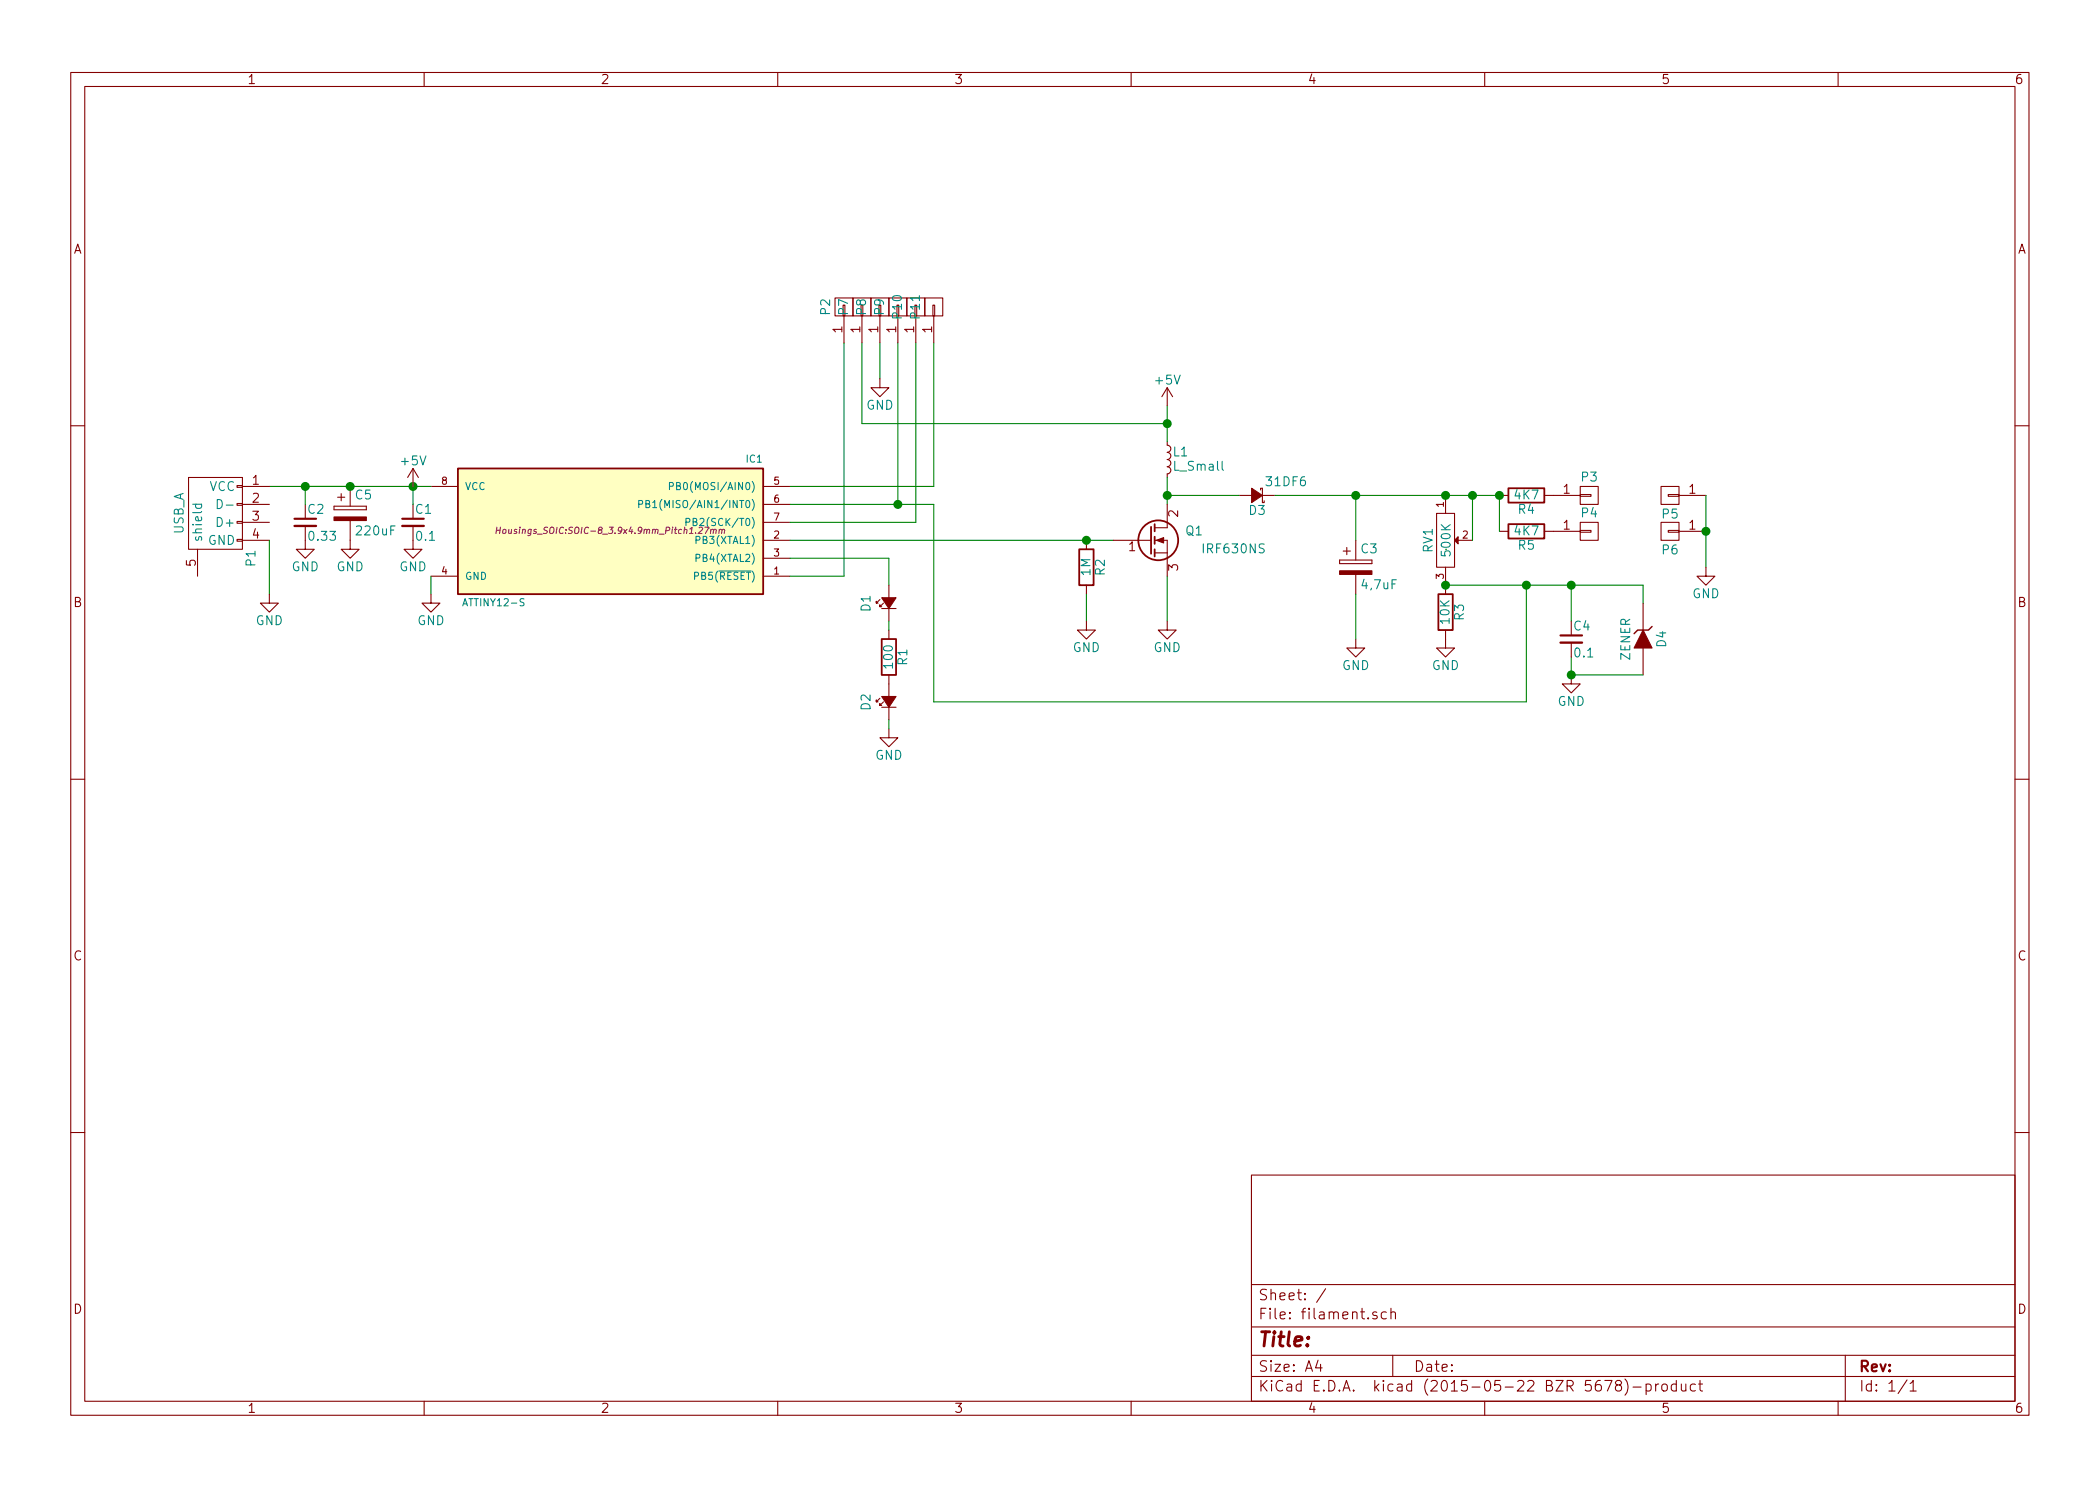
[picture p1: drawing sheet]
<svg xmlns="http://www.w3.org/2000/svg" width="297mm" height="210mm" viewBox="0 0 297 210" stroke-linecap="round" stroke-linejoin="round" font-family="sans-serif">
<g fill="none" stroke="#840000" stroke-width=".15">
<path d="M10 10.3h277v189.9h-277zM12 12.2h273v186.1h-273zM60 10.3v1.9M110 10.3v1.9M160 10.3v1.9M210 10.3v1.9M260 10.3v1.9M118.1 42.2h2.5v2.5h-2.5zM119.4 44.7v3.8M120.6 42.2h2.6v2.5h-2.6zM121.9 44.7v3.8M123.2 42.2h2.5v2.5h-2.5z"/>
<path d="M124.5 53.6v1.3h1.2l-1.2 1.2-1.3-1.2h1.3M124.5 44.7v3.8M125.7 42.2h2.6v2.5h-2.6zM127 44.7v3.8M128.3 42.2h2.5v2.5h-2.5zM129.5 44.7v3.8M130.8 42.2h2.5v2.5h-2.5zM132 43.2h.2v1.5h-.2zM132.1 44.7v3.8M165.1 54.9v2.5M165.1 54.9l-.8 1.2M165.1 54.9l.8 1.2"/>
<path d="M10 60.2h2M26.7 67.6h7.6v10.1h-7.6zM27.9 77.7v3.8M33.5 68.7h.8v.3h-.8zM33.5 71.2h.8v.3h-.8zM33.5 73.8h.8v.2h-.8zM33.5 76.3h.8v.3h-.8zM34.3 76.4h3.8M34.3 68.8h3.8M34.3 71.4h3.8M34.3 73.9h3.8M43.2 74.4v3.3h1.2l-1.2 1.3-1.3-1.3h1.3"/>
<path d="M47.2 71.6v.5zM47.2 72.1h4.6zM47.2 71.6h4.6zM47.8 70.4h1zM48.3 69.8v1.1zM49.5 73.7v4h1.3l-1.3 1.3-1.2-1.3h1.2M49.5 68.8v2.8M51.8 71.6v.5zM58.4 74.4v3.3h1.3l-1.3 1.3-1.3-1.3h1.3M58.4 66.3v2.5M58.4 66.3l-.7 1.3M58.4 66.3l.8 1.3"/>
<path d="M61 68.8h3.8M107.9 76.4h3.9M107.9 79h3.9M107.9 68.8h3.9M107.9 71.4h3.9M107.9 73.9h3.9M153.7 76.4v1.3M157.5 76.4h5.3M163.3 76.4h1.8v5.1M163.3 78.2h1.8M165.1 62.5v.5a.51 .51 0 0 1 .5 .5 .51 .51 0 0 1-.5 .5 .51 .51 0 0 1 .5 .5 .51 .51 0 0 1-.5 .5 .51 .51 0 0 1 .5 .5 .51 .51 0 0 1-.5 .5 .51 .51 0 0 1 .5 .5 .51 .51 0 0 1-.5 .6v.5M165.1 71.4v3.3h-1.8"/>
<path d="M175.3 70.1h1.7M178.3 69.3v-.2h.3v2h.2v-.2M178.6 70.1h1.7M189.5 79.2v.6zM189.5 79.8h4.6zM189.5 79.2h4.6zM190 78h1zM190.5 77.5v1zM191.8 76.4v2.8M194.1 79.2v.6zM203.2 72.6h2.5v7.7h-2.5zM204.5 70.1v2.5"/>
<path d="M206.2 76.4h2.1M212.1 70.1h1.3M212.1 75.2h1.3M218.4 70.1h5.1M218.4 75.2h5.1M223.5 70h1.5v.2h-1.5zM223.5 68.8h2.6v2.6h-2.6zM223.5 75.1h1.5v.2h-1.5zM223.5 73.9h2.6v2.5h-2.6zM234.9 68.8h2.6v2.6h-2.6zM234.9 73.9h2.6v2.5h-2.6zM236 70h1.5v.2h-1.5z"/>
<path d="M236 75.1h1.5v.2h-1.5zM237.5 70.1h3.8M237.5 75.2h3.8M285 60.2h2M38.1 84.1v1.2h1.3l-1.3 1.3-1.3-1.3h1.3M61 84.1v1.2h1.2l-1.2 1.3-1.3-1.3h1.3M61 81.5h3.8M107.9 81.5h3.9M124.5 84.8l-.5 .5v-.2v.2h.2M124.5 98.8l-.5 .5v-.2v.2h.2M124.7 86.1h2M125 85.3l-.5 .5v-.2v.2h.2"/>
<path d="M125 99.3l-.5 .5v-.2v.2h.2M125.7 82.8v1.8M125.7 86.1v1.8M125.7 89.1v1.3M125.7 95.5v3M153.7 87.9v1.2h1.2l-1.2 1.3-1.3-1.3h1.3M153.7 82.8v1.3M165.1 87.9v1.2h1.3l-1.3 1.3-1.3-1.3h1.3M191.8 90.4v1.3h1.2l-1.2 1.3-1.3-1.3h1.3M191.8 81.3v2.8M204.5 89.1v2.6h1.2l-1.2 1.3-1.3-1.3h1.3M204.5 80.3v3.8"/>
<path d="M222.2 95.5v1.3h1.3l-1.3 1.2-1.2-1.2h1.2M222.2 90.9v2.1M232.4 85.3v3.8M232.4 91.7v3.8M241.3 80.3v1.2h1.3l-1.3 1.3-1.3-1.3h1.3M10 110.3h2M124.7 100.1h2M125.7 103.1v1.3h1.3l-1.3 1.3-1.2-1.3h1.2M125.7 100.1v1.7M285 110.3h2M10 160.2h2M177 166.3h108v32h-108z"/>
<path d="M285 160.2h2M60 198.3v1.9M110 198.3v1.9M160 198.3v1.9M177 194.8h108M177 191.8h108M177 187.8h108M177 181.8h108M186.4 192.5l-.3 1h.9M186.8 193v1M187.5 182.3l-1.3 2M194.7 185.7a.37 .37 0 0 0-.5 .1v.1a.54 .54 0 0 0 .5 .3l.1 .1-.1 .2-.1 .1-.4-.1"/>
<path d="M196.1 185.7l-.4-.1-.3 .3 .1 .6 .2 .1 .4-.1M196.7 185.7a.38 .38 0 0 1 .7 .1v.8M196.7 185.1v1.5M197 191.8v3M210 198.3v1.9M227 195.3h1l-.6 1.5M228.8 196l-.3-.3 .1-.2 .2-.2 .4 .1 .2 .2-.1 .2-.2 .2h-.3a.48 .48 0 0 0-.2 .7l.2 .1h.3l.2-.1a.48 .48 0 0 0-.2-.7M229.8 195.1a1.71 1.71 0 0 1 0 2.3M231 196.3h1.1M232.8 195.9a.48 .48 0 0 1 .7 .1l.1 .1-.1 .6a.48 .48 0 0 1-.7 0M232.8 195.8v1.5M234.2 195.8v1"/>
<path d="M234.6 195.8l-.3 .1-.1 .2M235.1 196a.41 .41 0 0 1 .7 .1v.4a.41 .41 0 0 1-.4 .3 .41 .41 0 0 1-.3-.3zM237.1 195.9l-.4-.1-.3 .3 .1 .6 .2 .1 .4-.1M237.1 195.3v1.5M237.8 195.8l.1 .9a.4 .4 0 0 0 .6 0M238.5 195.8v1M239.8 195.9l-.4-.1-.3 .3 .1 .6 .2 .1 .4-.1M240.3 195.8h.5M240.5 195.3v1.3l.2 .2h.1M260 198.3v1.9M261 191.8v6.5M269.7 195.2l-1.2 2"/>
<path d="M270.2 195.8l.4-.5v1.5M270.2 196.8h.8"/>
</g>
<path d="M64.8 66.3h43.1v17.8h-43.1z" fill="#ffffc2" stroke="#ffffc2" stroke-width=".14"/>
<g fill="none" stroke="#840000" stroke-width=".25">
<path d="M64.8 66.3h43.1v17.8h-43.1zM152.7 77.7h2v5.1h-2zM162.8 74.5v3.9M163.3 74.2v1M163.3 75.9v1.1M163.3 77.7v1M213.4 69.1h5v2h-5zM213.4 74.2h5v2h-5zM124.7 90.4h2v5.1h-2zM203.5 84.1h2v5h-2z"/>
<circle cx="163.8" cy="76.4" r="2.82"/>
</g>
<path d="M27.3 71.3h1.2M27.7 71.3v.4l.2 .2 .5-.1 .1-.1-.1-.4M30.7 70.7a.66 .66 0 0 1 .7 .4 .66 .66 0 0 1-.2 .8l-.5 .1zM32 71.5h1M90.3 71.3h.5l.1-.2-.1-.2-.5-.1v1M91.4 71.3l.4-.1v-.3l-.4-.1v1h.3l.2-.3-.2-.2M94.7 68.8h.5v-.2v-.3h-.5v1M97 73.9l.5-.1 .1-.1-.1-.3-.5-.1v1.1M101.7 80.8h4.5" fill="none" stroke="#008484" stroke-width=".15"/>
<path d="M70.2 75h.5M70.3 74.6l-.1 .9M70.8 74.6l-.1 .9M71.2 75l.1-.1 .3 .1v.3l-.1 .2h-.4zM100.6 75l.3-.1v.6M100.6 74.9l-.1 .6M100.9 75l.2-.1h.2l-.1 .6M101.8 75l.3-.1v.6M101.8 74.9l-.1 .6M102.1 75l.2-.1h.2l-.1 .6" fill="none" stroke="#840084" stroke-width=".15"/>
<g fill="none" stroke="#008400" stroke-width=".15">
<path d="M119.4 48.5v33h-7.6M121.9 48.5v11.4h43.2M124.5 48.5v5.1M127 48.5v22.9M129.5 48.5v25.4h-17.7M132.1 48.5v20.3h-20.3M165.1 57.4v5.1M38.1 68.8h22.9M38.1 76.4v7.7M43.2 68.8v2.6M58.4 68.8v2.6M111.8 76.4h45.7"/>
<path d="M111.8 71.4h20.3v27.9h83.8v-16.5M111.8 79h13.9v3.8M165.1 67.6v3.8M165.1 70.1h10.2M180.3 70.1h31.8v5.1M191.8 70.1v6.3M208.3 70.1v6.3M241.3 70.1v10.2M61 81.5v2.6M125.7 87.9v1.2M153.7 84.1v3.8M165.1 81.5v6.4"/>
<path d="M191.8 84.1v6.3M204.5 82.8h27.9v2.5M222.2 82.8v5.1M222.2 93v2.5h10.2M125.7 101.8v1.3"/>
</g>
<g fill="#008400" stroke="#008400" stroke-width=".25">
<circle cx="153.7" cy="76.4" r=".51"/>
<circle cx="58.4" cy="68.8" r=".51"/>
<circle cx="165.1" cy="70.1" r=".51"/>
<circle cx="191.8" cy="70.1" r=".51"/>
<circle cx="215.9" cy="82.8" r=".51"/>
<circle cx="204.5" cy="70.1" r=".51"/>
<circle cx="241.3" cy="75.2" r=".51"/>
<circle cx="127" cy="71.4" r=".51"/>
<circle cx="43.2" cy="68.8" r=".51"/>
<circle cx="212.1" cy="70.1" r=".51"/>
<circle cx="222.3" cy="95.5" r=".51"/>
<circle cx="222.3" cy="82.8" r=".51"/>
<circle cx="208.3" cy="70.1" r=".51"/>
<circle cx="204.5" cy="82.8" r=".51"/>
<circle cx="165.1" cy="59.9" r=".51"/>
<circle cx="49.5" cy="68.8" r=".51"/>
</g>
<path d="M41.7 74.4h3M56.9 74.4h3M220.7 90.9h3.1" fill="none" stroke="#840000" stroke-width=".33"/>
<path d="M41.7 73.4h3M56.9 73.4h3M220.7 89.9h3.1" fill="none" stroke="#840000" stroke-width=".3"/>
<g fill="#840000" stroke="#840000" stroke-width=".15">
<path d="M177 69.1l1.6 1-1.6 1z"/>
<path d="M189.5 80.8h4.6v.5h-4.6z"/>
<path d="M205.7 76.4l.5-.5v1.1z"/>
<path d="M124.7 84.6h2l-1 1.5z"/>
<path d="M124.7 98.5h2l-1 1.6z"/>
<path d="M232.4 89.1l1.3 2.6h-2.6z"/>
<path d="M163.6 76.4l1-.3v.7z"/>
<path d="M47.2 73.1h4.6v.6h-4.6z"/>
</g>
<path d="M233.7 88.6l-.5 .5h-1.6l-.5 .6" fill="none" stroke="#840000" stroke-width=".2"/>
<text font-size="2.8" fill="#840000" x="178" y="190.5">Title:</text>
<g font-size="2.1" fill="#840000">
<text x="178" y="184">Sheet: /</text>
<text x="178" y="186.7">File: filament.sch</text>
<text x="178" y="196.9">KiCad E.D.A. kicad (2015-05-22 BZR 5678)-product</text>
<text x="178" y="194.1">Size: A4</text>
<text x="200" y="194.1">Date:</text>
<text x="263" y="194.1">Rev:</text>
<text x="263" y="196.9">Id: 1/1</text>
</g>
<g font-size="1.8" fill="#840000">
<text x="35" y="11.9">1</text>
<text x="85" y="11.9">2</text>
<text x="135" y="11.9">3</text>
<text x="185" y="11.9">4</text>
<text x="235" y="11.9">5</text>
<text x="285" y="11.9">6</text>
<text x="10.4" y="35.9">A</text>
<text x="285.4" y="35.9">A</text>
<text x="119.1" y="47.1" transform="rotate(-90 119.1 47.1)">1</text>
<text x="121.7" y="47.1" transform="rotate(-90 121.7 47.1)">1</text>
<text x="124.2" y="47.1" transform="rotate(-90 124.2 47.1)">1</text>
<text x="126.7" y="47.1" transform="rotate(-90 126.7 47.1)">1</text>
<text x="129.3" y="47.1" transform="rotate(-90 129.3 47.1)">1</text>
<text x="131.8" y="47.1" transform="rotate(-90 131.8 47.1)">1</text>
<text x="35.7" y="68.6">1</text>
<text x="35.7" y="71.1">2</text>
<text x="221.1" y="69.8">1</text>
<text x="238.9" y="69.8">1</text>
<text x="35.7" y="73.7">3</text>
<text x="35.7" y="76.2">4</text>
<text x="159.7" y="78">1</text>
<text x="166.6" y="73.1" transform="rotate(-90 166.6 73.1)">2</text>
<text x="221.1" y="74.9">1</text>
<text x="238.9" y="74.9">1</text>
<text x="27.7" y="80.1" transform="rotate(-90 27.7 80.1)">5</text>
<text x="166.6" y="80.7" transform="rotate(-90 166.6 80.7)">3</text>
<text x="10.4" y="85.9">B</text>
<text x="285.4" y="85.9">B</text>
<text x="10.4" y="135.9">C</text>
<text x="285.4" y="135.9">C</text>
<text x="10.4" y="185.9">D</text>
<text x="285.4" y="185.9">D</text>
<text x="35" y="199.9">1</text>
<text x="85" y="199.9">2</text>
<text x="135" y="199.9">3</text>
<text x="185" y="199.9">4</text>
<text x="235" y="199.9">5</text>
<text x="285" y="199.9">6</text>
</g>
<g font-size="1.8" fill="#008484">
<text x="117.4" y="44.5" transform="rotate(-90 117.4 44.5)">P2</text>
<text x="119.9" y="44.5" transform="rotate(-90 119.9 44.5)">P7</text>
<text x="122.5" y="44.5" transform="rotate(-90 122.5 44.5)">P8</text>
<text x="125" y="44.5" transform="rotate(-90 125 44.5)">P9</text>
<text x="127.6" y="45" transform="rotate(-90 127.6 45)">P10</text>
<text x="130.1" y="45" transform="rotate(-90 130.1 45)">P11</text>
<text x="122.5" y="58">GND</text>
<text x="163.5" y="54.4">+5V</text>
<text x="56.8" y="65.8">+5V</text>
<text x="166" y="64.6">L1</text>
<text x="29.5" y="69.5">VCC</text>
<text x="50.3" y="70.7">C5</text>
<text x="166.2" y="66.6">L_Small</text>
<text x="179.2" y="68.8">31DF6</text>
<text x="214.3" y="70.7">4K7</text>
<text x="223.7" y="68.1">P3</text>
<text x="26" y="75.6" transform="rotate(-90 26 75.6)">USB_A</text>
<text x="28.6" y="76.7" transform="rotate(-90 28.6 76.7)">shield</text>
<text x="29.3" y="77.1">GND</text>
<text x="31" y="74.5">D+</text>
<text x="43.6" y="72.7">C2</text>
<text x="43.8" y="76.5">0.33</text>
<text x="50.6" y="75.7">220uF</text>
<text x="58.8" y="72.7">C1</text>
<text x="59" y="76.5">0.1</text>
<text x="167.7" y="75.7">Q1</text>
<text x="176.7" y="72.8">D3</text>
<text x="214.3" y="75.7">4K7</text>
<text x="214.8" y="72.7">R4</text>
<text x="214.8" y="77.8">R5</text>
<text x="223.7" y="73.2">P4</text>
<text x="235.2" y="73.3">P5</text>
<text x="36.1" y="80.1" transform="rotate(-90 36.1 80.1)">P1</text>
<text x="41.2" y="80.8">GND</text>
<text x="47.6" y="80.8">GND</text>
<text x="56.5" y="80.8">GND</text>
<text x="154.2" y="81.5" transform="rotate(-90 154.2 81.5)">1M</text>
<text x="156.3" y="81.4" transform="rotate(-90 156.3 81.4)">R2</text>
<text x="170.4" y="78.3">IRF630NS</text>
<text x="192.5" y="78.3">C3</text>
<text x="192.7" y="83.4">4,7uF</text>
<text x="202.6" y="78.2" transform="rotate(-90 202.6 78.2)">RV1</text>
<text x="205.2" y="78.6" transform="rotate(-90 205.2 78.6)">500K</text>
<text x="235.2" y="78.4">P6</text>
<text x="36.1" y="88.4">GND</text>
<text x="59" y="88.4">GND</text>
<text x="123.1" y="86.5" transform="rotate(-90 123.1 86.5)">D1</text>
<text x="205" y="88.2" transform="rotate(-90 205 88.2)">10K</text>
<text x="207.1" y="87.7" transform="rotate(-90 207.1 87.7)">R3</text>
<text x="222.6" y="89.2">C4</text>
<text x="239.3" y="84.6">GND</text>
<text x="126.3" y="94.4" transform="rotate(-90 126.3 94.4)">100</text>
<text x="128.3" y="94.1" transform="rotate(-90 128.3 94.1)">R1</text>
<text x="151.7" y="92.2">GND</text>
<text x="163.1" y="92.2">GND</text>
<text x="189.8" y="94.8">GND</text>
<text x="202.5" y="94.8">GND</text>
<text x="222.8" y="93">0.1</text>
<text x="230.6" y="93.4" transform="rotate(-90 230.6 93.4)">ZENER</text>
<text x="235.7" y="91.5" transform="rotate(-90 235.7 91.5)">D4</text>
<text x="123.1" y="100.5" transform="rotate(-90 123.1 100.5)">D2</text>
<text x="220.3" y="99.9">GND</text>
<text x="123.8" y="107.5">GND</text>
</g>
<g font-size="1.4" fill="#008484">
<text x="105.6" y="65.5">IC1</text>
<text x="65.8" y="69.3">VCC</text>
<text x="92.6" y="71.9">PB1(MISO/AIN1/INT0)</text>
<text x="96" y="69.3">PB0(MOSI/AIN0)</text>
<text x="98.2" y="74.4">PB2(SCK/T0)</text>
<text x="98.8" y="77">PB3(XTAL1)</text>
<text x="65.8" y="82">GND</text>
<text x="98.5" y="82">PB5(RESET)</text>
<text x="98.8" y="79.5">PB4(XTAL2)</text>
<text x="65.8" y="85.8">ATTINY12-S</text>
</g>
<g font-size="1.4" fill="#840000">
<text x="62.5" y="68.6">8</text>
<text x="109.5" y="68.6">5</text>
<text x="109.5" y="71.1">6</text>
<text x="204.2" y="71.7" transform="rotate(-90 204.2 71.7)">1</text>
<text x="109.5" y="76.2">2</text>
<text x="109.5" y="73.7">7</text>
<text x="206.9" y="76.2">2</text>
<text x="62.5" y="81.3">4</text>
<text x="109.5" y="81.3">1</text>
<text x="109.5" y="78.7">3</text>
<text x="204.2" y="81.9" transform="rotate(-90 204.2 81.9)">3</text>
</g>
<text font-size="1.2" fill="#840084" x="71.8" y="75.5">Housings_SOIC:SOIC-8_3.9x4.9mm_Pitch1.27mm</text>
</svg>
